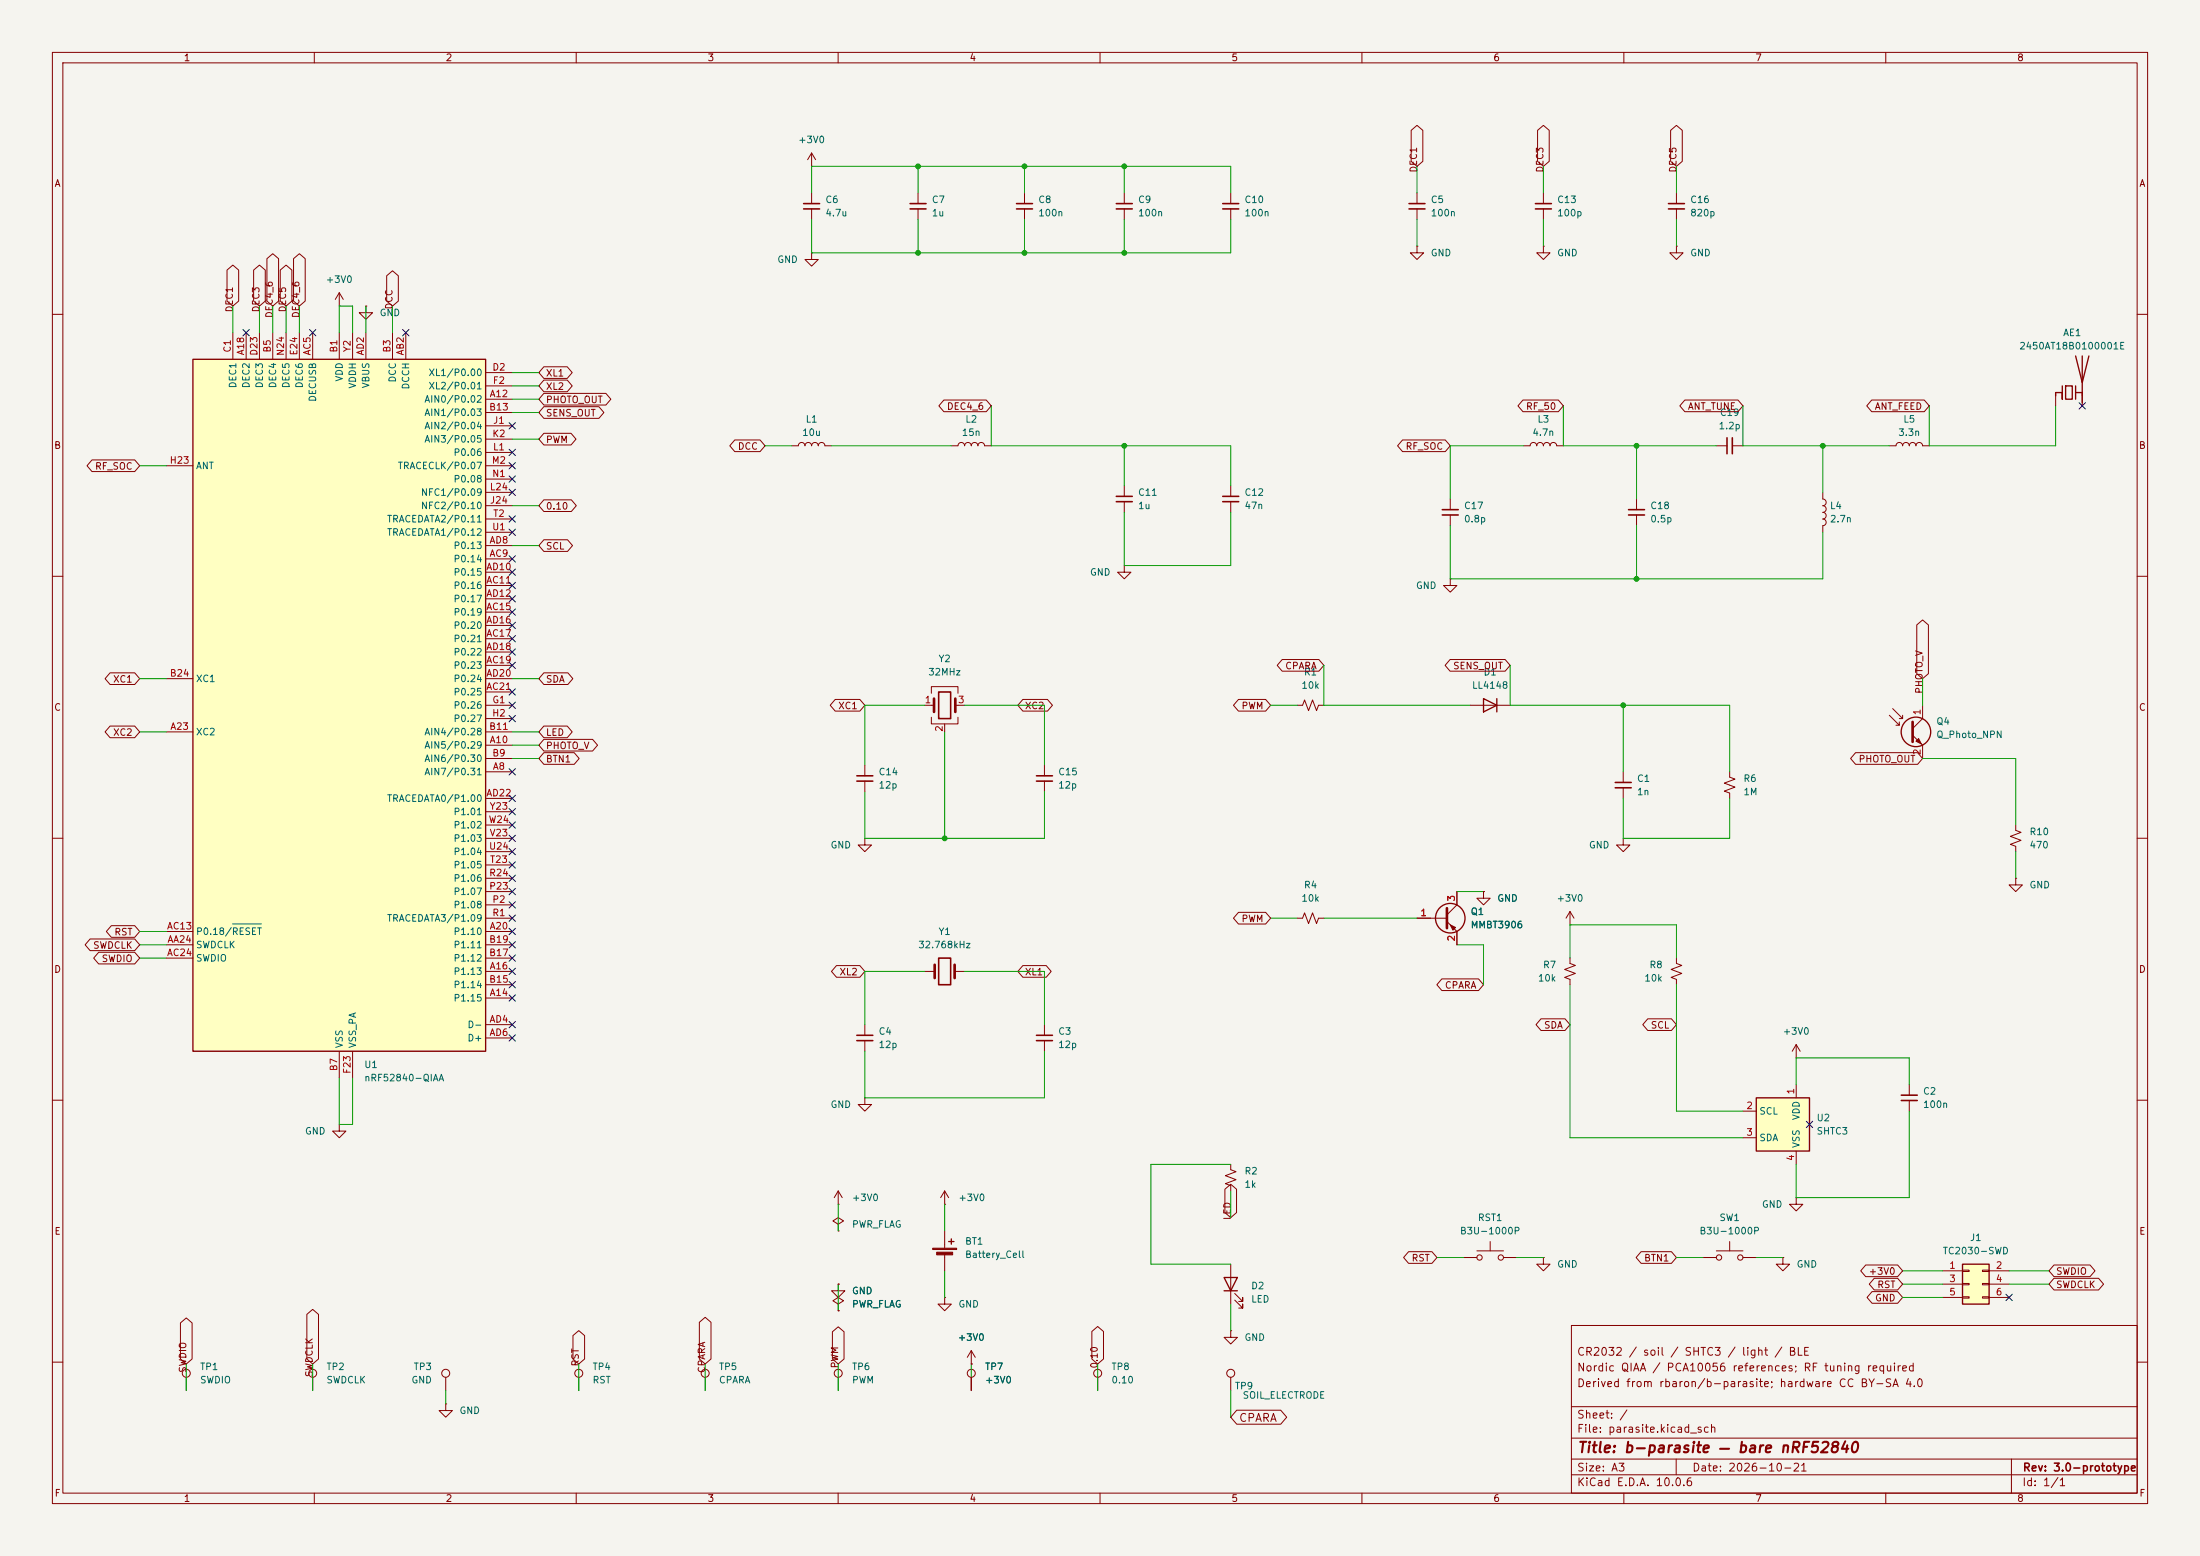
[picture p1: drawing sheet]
<svg xmlns="http://www.w3.org/2000/svg" width="420mm" height="297mm" viewBox="0 0 420 297" stroke-linecap="round" stroke-linejoin="round" font-family="sans-serif">
<path d="M0 0h420v297h-420z" fill="#f5f4ef" stroke="#f5f4ef" stroke-width=".19"/>
<g fill="none" stroke="#840000" stroke-width=".19">
<path d="M10 10h400v277h-400zM12 12h396v273h-396zM60 10v2M110 10v2M160 10v2M210 10v2M260 10v2M310 10v2M360 10v2M214.6 36.8v2.1M214.6 39.9v2M234.9 36.8v2.1"/>
<path d="M234.9 39.9v2M10 60h2M408 60h2M234.9 92.7v2M234.9 95.8v2M327.7 85.1h2M330.7 85.1h2M10 110h2M408 110h2M10 160h2M408 160h2M320 182.9v1l1.1 .4-2.1 .7 2.1 .8-2.1 .8 1 .3v1.1"/>
<path d="M10 210h2M408 210h2M234.9 222.2v1.1l1.1 .3-2.1 .8 2.1 .8-2.1 .7 1 .4v1M281.9 238.8h5.1M284.5 237v1.8M234.9 254v1.3h1.3l-1.3 1.2-1.2-1.2h1.2M234.9 254h.1M279.4 240h2.5M287 240h2.6M294.6 240v1.3h1.3l-1.3 1.3-1.2-1.3h1.2M294.6 240h.1M300 253h108v32h-108z"/>
<path d="M10 260h2M35.6 262.9v2.5M59.7 262.9v2.5M85.1 268v1.2h1.3l-1.3 1.3-1.3-1.3h1.3M85.1 268h.1M85.1 262.9v2.5M110.5 262.9v2.5M209.5 262.9v2.5M234.9 262.9v2.5M300 278.5h108M300 274.5h108M300 268.5h108"/>
<path d="M320 278.5v3M384 278.5v6.5M408 260h2M60 285v2M110 285v2M160 285v2M210 285v2M260 285v2M300 281.5h108M310 285v2M360 285v2"/>
<circle cx="282.4" cy="240" r=".51"/>
<circle cx="286.5" cy="240" r=".51"/>
<circle cx="35.6" cy="262.1" r=".76"/>
<circle cx="59.7" cy="262.1" r=".76"/>
<circle cx="85.1" cy="262.1" r=".76"/>
<circle cx="110.5" cy="262.1" r=".76"/>
<circle cx="209.5" cy="262.1" r=".76"/>
<circle cx="234.9" cy="262.1" r=".76"/>
</g>
<path d="M213.1 38.9h3.1M213.1 39.9h3.1M233.4 38.9h3.1M233.4 39.9h3.1M233.4 94.7h3.1M233.4 95.8h3.1M329.7 83.6v3M330.7 83.6v3" fill="none" stroke="#840000" stroke-width=".3"/>
<path d="M36.8 68.6h55.9v132.1h-55.9z" fill="#ffffc2"/>
<g fill="none" stroke="#840000" stroke-width=".25">
<path d="M36.8 68.6h55.9v132.1h-55.9zM233.7 243.8h2.5l-1.3 2.6zM233.7 246.4h2.5"/>
<circle cx="276.9" cy="175.3" r="2.82"/>
</g>
<g fill="none" stroke="#840000" stroke-width=".19">
<path d="M195.6 36.8v2.1M195.6 39.9v2M270.5 36.8v2.1M270.5 39.9v2M320 36.8v2.1M320 39.9v2M64.8 58.4h.1M64.8 55.9v2.5M64.8 55.9l-.8 1.3M64.8 55.9l.7 1.3M69.8 58.4v1.3h1.3l-1.3 1.3-1.2-1.3h1.2M69.8 58.4h.1"/>
<path d="M270.5 47v1.3h1.3l-1.3 1.2-1.3-1.2h1.3M270.5 47h.1M320 47v1.3h1.3l-1.3 1.2-1.2-1.2h1.2M320 47h.1M44.4 63.5v5.1M47 63.5v5.1M49.5 63.5v5.1M52.1 63.5v5.1M54.6 63.5v5.1M57.1 63.5v5.1M59.7 63.5v5.1M64.8 63.5v5.1"/>
<path d="M67.3 63.5v5.1M69.8 63.5v5.1M74.9 63.5v5.1M77.5 63.5v5.1M92.7 76.2h5.1M92.7 78.7h5.1M92.7 71.1h5.1M92.7 73.7h5.1M31.7 88.9h5.1M92.7 88.9h5.1M92.7 81.3h5.1M92.7 96.5h5.1"/>
<path d="M92.7 83.8h5.1M92.7 86.4h5.1M92.7 94h5.1M92.7 91.4h5.1M92.7 99.1h5.1M214.6 92.7v2M214.6 95.8v2M348 94v1.3a.64 .64 0 0 1 .6 .6 .64 .64 0 0 1-.6 .6M348 96.5a.64 .64 0 0 1 .6 .7 .64 .64 0 0 1-.6 .6 .64 .64 0 0 1 .6 .6 .64 .64 0 0 1-.6 .7 .64 .64 0 0 1 .6 .6 .64 .64 0 0 1-.6 .6v1.3M360.7 85.1h1.2a.64 .64 0 0 1 .7-.6 .64 .64 0 0 1 .6 .6 .64 .64 0 0 1 .7-.6 .64 .64 0 0 1 .6 .6 .64 .64 0 0 1 .6-.6 .64 .64 0 0 1 .7 .6 .64 .64 0 0 1 .6-.6 .64 .64 0 0 1 .6 .6h1.3M92.7 106.7h5.1M92.7 111.8h5.1"/>
<path d="M92.7 116.8h5.1M92.7 104.1h5.1M92.7 109.2h5.1M92.7 114.3h5.1M92.7 119.4h5.1M92.7 101.6h5.1M214.6 108v1.2h1.3l-1.3 1.3-1.2-1.3h1.2M214.6 108h.1M31.7 139.7h5.1M31.7 129.5h5.1M92.7 139.7h5.1M92.7 121.9h5.1"/>
<path d="M92.7 127h5.1M92.7 132.1h5.1M92.7 124.5h5.1M92.7 129.5h5.1M92.7 134.6h5.1M92.7 137.2h5.1M247.6 134.6h1.1l.3-1 .8 2 .8-2 .7 2 .4-1h1M92.7 147.3h5.1M92.7 142.2h5.1M92.7 152.4h5.1M92.7 144.8h5.1M92.7 157.5h5.1"/>
<path d="M92.7 154.9h5.1M165.1 146.1v2M165.1 149.1v2M31.7 177.8h5.1M92.7 177.8h5.1M92.7 172.7h5.1M92.7 170.2h5.1M92.7 175.3h5.1M92.7 167.6h5.1M92.7 165.1h5.1M92.7 162.6h5.1M92.7 160h5.1"/>
<path d="M270.5 175.3h5.7M276.2 175.9l1.9 1.9v2.5M278.1 170.2v2.5l-1.9 1.9M283.2 170.2v1.3h1.3l-1.3 1.2-1.3-1.2h1.3M283.2 170.2h.1M299.7 176.5h.1M299.7 174l-.7 1.3M299.7 174l.8 1.3M299.7 174v2.5M309.9 160v1.3h1.2l-1.2 1.3-1.3-1.3h1.3M309.9 160h.1M31.7 180.3h5.1"/>
<path d="M31.7 182.9h5.1M92.7 190.5h5.1M92.7 185.4h5.1M92.7 180.3h5.1M92.7 182.9h5.1M92.7 195.6h5.1M92.7 198.1h5.1M92.7 188h5.1M165.1 195.6v2M165.1 198.6v2.1M176.5 185.4h1.9M182.2 185.4h1.9"/>
<path d="M299.7 182.9v1l1 .4-2 .7 2 .8-2 .8 1 .3v1.1M64.8 200.7v5M67.3 200.7v5M165.1 209.6v1.2h1.3l-1.3 1.3-1.3-1.3h1.3M165.1 209.6h.1M327.7 238.8h5M330.2 237v1.8M342.9 228.6v1.3h1.3l-1.3 1.2-1.3-1.2h1.3M342.9 228.6h.1M160 248.9l1-.6-1-.7-1 .7 1 .6v1.3M160 250.2h.1M234.9 241.3v7.6"/>
<path d="M235.7 248.2l1.5 1.5v-.8v.8h-.7M235.7 246.9l1.5 1.5v-.8v.8h-.7M325.1 240h2.6M332.7 240h2.6M340.4 240v1.3h1.2l-1.2 1.3-1.3-1.3h1.3M340.4 240h.1"/>
<circle cx="328.2" cy="240" r=".51"/>
<circle cx="332.2" cy="240" r=".51"/>
</g>
<path d="M44.4 176.4h5.5" fill="none" stroke="#006464" stroke-width=".19"/>
<path d="M276.2 173.4v3.8M178.4 184.2v2.5M182.2 184.2v2.5" fill="none" stroke="#840000" stroke-width=".51"/>
<path d="M276.9 176.5l1 .5-.5 .5z" fill="#840000" stroke="#840000" stroke-width=".19"/>
<g fill="none" stroke="#840000" stroke-width=".3">
<path d="M194.1 38.9h3M194.1 39.9h3M269 38.9h3M269 39.9h3M318.5 38.9h3.1M318.5 39.9h3.1M213.1 94.7h3.1M213.1 95.8h3.1M163.6 148.1h3M163.6 149.1h3M163.6 197.6h3M163.6 198.6h3"/>
<path d="M179.2 182.9h2.3v5.1h-2.3z"/>
</g>
<path d="M374.6 241.3h5.1v7.6h-5.1z" fill="#ffffc2"/>
<g fill="none" stroke="#840000" stroke-width=".25">
<path d="M283.2 133.4l2.5 1.2-2.5 1.3zM285.7 133.4v2.5M374.6 241.3h5.1v7.6h-5.1z"/>
<circle cx="365.8" cy="139.7" r="2.82"/>
</g>
<g fill="none" stroke="#840000" stroke-width=".19">
<path d="M175.3 36.8v2.1M175.3 39.9v2M294.6 36.8v2.1M294.6 39.9v2M294.6 47v1.3h1.3l-1.3 1.2-1.2-1.2h1.2M294.6 47h.1M181.6 85.1h1.3a.64 .64 0 0 1 .6-.6 .64 .64 0 0 1 .6 .6 .64 .64 0 0 1 .7-.6 .64 .64 0 0 1 .6 .6 .64 .64 0 0 1 .7-.6 .64 .64 0 0 1 .6 .6 .64 .64 0 0 1 .6-.6 .64 .64 0 0 1 .7 .6h1.2M276.9 110.5v1.3h1.2l-1.2 1.2-1.3-1.2h1.3M276.9 110.5h.1M280.7 134.6h7.6M360.7 136.5l1.9 1.9v-.6M361.3 135.3l1.9 1.9v-.7"/>
<path d="M361.9 138.4h.7M362.6 137.2h.6M367 134.6v2.6l-1.9 1.9M365.1 140.3l1.9 1.9v2.6M342.9 199.4l-.8 1.3M342.9 199.4l.8 1.3M342.9 199.4v2.5M64.8 214.6v1.3h1.2l-1.2 1.3-1.3-1.3h1.3M64.8 214.6h.1M342.9 201.9h.1M364.5 207v2M364.5 210.1v2"/>
<path d="M160 233.7l1-.7-1-.6-1 .6 1 .7v1.2M160 234.9h.1M160 229.9h.1M160 227.3l-.7 1.3M160 227.3l.8 1.3M160 227.3v2.6M160 245.1v1.3h1.3l-1.3 1.2-1.3-1.2h1.3M160 245.1h.1M185.4 257.8l-.7 1.3M185.4 257.8l.8 1.3M185.4 257.8v2.5M370.8 242.6h3.8"/>
<path d="M370.8 245.1h3.8M370.8 247.6h3.8M374.6 242.4h1.3v.3h-1.3zM374.6 245h1.3v.2h-1.3zM374.6 247.5h1.3v.3h-1.3zM378.5 242.4h1.2v.3h-1.2zM378.5 245h1.2v.2h-1.2zM378.5 247.5h1.2v.3h-1.2zM379.7 242.6h3.8M379.7 245.1h3.8M379.7 247.6h3.8M134.6 262.9v2.5"/>
<path d="M160 262.9v2.5M185.4 260.3h.1M185.4 262.9v2.5"/>
<circle cx="134.6" cy="262.1" r=".76"/>
<circle cx="160" cy="262.1" r=".76"/>
<circle cx="185.4" cy="262.1" r=".76"/>
</g>
<path d="M173.7 38.9h3.1M173.7 39.9h3.1M293.1 38.9h3.1M293.1 39.9h3.1M363 209h3M363 210.1h3" fill="none" stroke="#840000" stroke-width=".3"/>
<path d="M365.1 137.8v3.8" fill="none" stroke="#840000" stroke-width=".51"/>
<path d="M365.8 141.5l.5-.5 .5 1z" fill="#840000" stroke="#840000" stroke-width=".19"/>
<path d="M335.3 209.6h10.1v10.1h-10.1z" fill="#ffffc2"/>
<path d="M393.7 73.7v2.5v-1.3h-1.3v.7M394.3 73.7h1.3v2.5h-1.3zM396.2 67.9l1.3 5.1 1.3-5.1M396.2 74.9h1.3M396.2 73.7v2.5M397.5 67.9v8.9M335.3 209.6h10.1v10.1h-10.1zM181.1 237h1M181.6 236.5v1" fill="none" stroke="#840000" stroke-width=".25"/>
<g fill="none" stroke="#840000" stroke-width=".19">
<path d="M154.9 31.8h.1M154.9 29.2l-.7 1.3M154.9 29.2l.8 1.3M154.9 29.2v2.6M154.9 36.8v2.1M154.9 39.9v2M269.4 24.9l1.1-1 1.1 1v5.9l-1.1 1-1.1-1zM293.5 24.9l1.1-1 1.2 1v5.9l-1.2 1-1.1-1zM318.9 24.9l1.1-1 1.2 1v5.9l-1.2 1-1.1-1zM43.3 51.6l1.1-1 1.2 1v5.9l-1.2 .9-1.1-.9zM48.4 51.6l1.1-1 1.1 1v5.9l-1.1 .9-1.1-.9zM51 49.4l1.1-1 1.1 1v8.1l-1.1 .9-1.1-.9z"/>
<path d="M53.5 51.6l1.1-1 1.1 1v5.9l-1.1 .9-1.1-.9zM56 49.4l1.1-1 1.2 1v8.1l-1.2 .9-1.1-.9zM73.8 52.6l1.1-.9 1.1 .9v4.9l-1.1 .9-1.1-.9zM154.9 48.3v1.2h1.3l-1.3 1.3-1.2-1.3h1.2M154.9 48.3h.1M103.8 75.1h11.9l.9 1.1-.9 1.1h-11.9l-.9-1.1zM103.8 72.5h4.5l.9 1.2-.9 1.1h-4.5l-.9-1.1zM103.8 70h4.5l.9 1.1-.9 1.1h-4.5l-.9-1.1zM103.8 77.6h10.5l1 1.1-1 1.2h-10.5l-.9-1.2zM180.2 76.4h8.1l.9 1.1-.9 1.1h-8.1l-1-1.1zM290.7 76.4h6.8l.9 1.1-.9 1.1h-6.8l-.9-1.1zM321.6 76.4h10.2l.9 1.1-.9 1.1h-10.2l-.9-1.1z"/>
<path d="M357.3 76.4h10l1 1.1-1 1.1h-10l-.9-1.1zM392.4 74.9v2.6M397.5 74.9v2.6M17.6 87.8h8.1l1 1.1-1 1.1h-8.1l-1-1.1zM103.8 95.4h5.3l.9 1.1-.9 1.1h-5.3l-.9-1.1zM103.8 82.7h5.2l1 1.1-1 1.1h-5.2l-.9-1.1zM140.3 84h4.8l.9 1.1-.9 1.1h-4.8l-1-1.1zM151.1 85.1h1.3a.64 .64 0 0 1 .6-.6 .64 .64 0 0 1 .7 .6 .64 .64 0 0 1 .6-.6 .64 .64 0 0 1 .6 .6 .64 .64 0 0 1 .7-.6 .64 .64 0 0 1 .6 .6 .64 .64 0 0 1 .6-.6 .64 .64 0 0 1 .7 .6h1.2M267.8 84h8.1l1 1.1-1 1.1h-8.1l-1-1.1zM276.9 95.3v2M276.9 98.3v2M290.8 85.1h1.3a.64 .64 0 0 1 .6-.6 .64 .64 0 0 1 .7 .6 .64 .64 0 0 1 .6-.6 .64 .64 0 0 1 .6 .6 .64 .64 0 0 1 .7-.6 .64 .64 0 0 1 .6 .6 .64 .64 0 0 1 .6-.6 .64 .64 0 0 1 .7 .6h1.2"/>
<path d="M312.4 95.3v2M312.4 98.3v2M103.8 103h4.5l1 1.1-1 1.2h-4.5l-.9-1.2zM365.9 119.3l1.1-1 1.1 1v9.3l-1.1 .9-1.1-.9zM21 128.4h4.7l1 1.1-1 1.2h-4.7l-.9-1.2zM21 138.6h4.7l1 1.1-1 1.1h-4.7l-.9-1.1zM103.8 128.4h4.6l1 1.1-1 1.2h-4.6l-.9-1.2zM103.8 138.6h4.5l.9 1.1-.9 1.1h-4.5l-.9-1.1zM159.4 133.5h4.7l1 1.1-1 1.1h-4.7l-.9-1.1zM176.5 134.6h1.8M177.8 132.3v-1.2h5.1v1.2M177.8 136.9v1.3h5.1v-1.3"/>
<path d="M180.3 138.2v1.5M182.4 134.6h1.7M195.3 133.5h4.7l.9 1.1-.9 1.1h-4.7l-1-1.1zM236.4 133.5h5.2l1 1.1-1 1.1h-5.2l-.9-1.1zM244.8 125.9h7l.9 1.1-.9 1.1h-7l-1-1.1zM276.8 125.9h10.5l1 1.1-1 1.1h-10.5l-.9-1.1zM103.8 141.1h9.3l1 1.1-1 1.2h-9.3l-.9-1.2zM103.8 143.7h5.8l1 1.1-1 1.1h-5.8l-.9-1.1zM199.4 146.1v2M199.4 149.1v2M309.9 147.3v2.1M309.9 150.4v2"/>
<path d="M330.2 147.3v1l1 .4-2 .8 2 .7-2 .8 1 .4v1M354.2 143.7h11.9l.9 1.1-.9 1.1h-11.9l-.9-1.1zM384.8 157.5v1l1 .4-2 .7 2 .8-2 .8 1 .3v1.1M17.2 179.2h8.5l1 1.1-1 1.2h-8.5l-1-1.2zM21.3 176.7h4.4l1 1.1-1 1.1h-4.4l-1-1.1zM165.1 160v1.3h1.3l-1.3 1.3-1.3-1.3h1.3M165.1 160h.1M236.4 174.1h5.2l1 1.2-1 1.1h-5.2l-.9-1.1zM247.6 175.3h1.1l.3-1.1 .8 2.1 .8-2.1 .7 2.1 .4-1h1M270.5 175.3h2.5M278.1 170.2v2.5M278.1 177.8v2.5"/>
<path d="M283.2 170.2h.1M384.8 167.6v1.3h1.3l-1.3 1.3-1.3-1.3h1.3M384.8 167.6h.1M18.8 181.8h6.9l1 1.1-1 1.1h-6.9l-.9-1.1zM159.7 184.3h4.4l1 1.1-1 1.1h-4.4l-1-1.1zM195.3 184.3h4.4l1 1.1-1 1.1h-4.4l-1-1.1zM199.4 195.6v2M199.4 198.6v2.1M275.3 186.8h7l.9 1.2-.9 1.1h-7l-1-1.1zM294.2 194.5h4.6l.9 1.1-.9 1.1h-4.6l-1-1.1zM314.6 194.5h4.5l.9 1.1-.9 1.1h-4.5l-1-1.1zM332.7 212.1h2.6"/>
<path d="M332.7 217.2h2.6M342.9 207v2.6M342.9 219.7v2.5M180.3 229.9h.1M180.3 227.3l-.7 1.3M180.3 227.3l.8 1.3M180.3 227.3v2.6M180.3 234.9v3.4M180.3 239.3v3.3M233.8 227l1.1-1 1.2 1v4.5l-1.2 .9-1.1-.9zM268.9 238.9h4.5l.9 1.1-.9 1.1h-4.5l-.9-1.1zM313.3 238.9h5.8l.9 1.1-.9 1.1h-5.8l-1-1.1z"/>
<path d="M34.4 252.5l1.2-.9 1.1 .9v6.9l-1.1 .9-1.2-.9zM58.6 250.9l1.1-1 1.1 1v8.5l-1.1 .9-1.1-.9zM109.4 254.9l1.1-.9 1.1 .9v4.5l-1.1 .9-1.1-.9zM133.5 252.4l1.1-1 1.1 1v7l-1.1 .9-1.1-.9zM158.9 254.2l1.1-.9 1.1 .9v5.2l-1.1 .9-1.1-.9zM160 245.1h.1M160 250.2h.1M180.3 247.6v1.3h1.3l-1.3 1.3-1.2-1.3h1.2M180.3 247.6h.1M208.4 254.1l1.1-.9 1.2 .9v5.3l-1.2 .9-1.1-.9zM356.2 241.5h6.1l.9 1.1-.9 1.1h-6.1l-1-1.1zM357.4 246.5h4.9l.9 1.1-.9 1.2h-4.9l-1-1.2z"/>
<path d="M357.8 244h4.5l.9 1.1-.9 1.1h-4.5l-.9-1.1zM392.1 244h8.5l1 1.1-1 1.1h-8.5l-.9-1.1zM392.1 241.5h6.9l.9 1.1-.9 1.1h-6.9l-.9-1.1zM185.4 260.3h.1M185.4 262.9v2.5M236.1 269.2h8.4l1.1 1.3-1.1 1.3h-8.4l-1.2-1.3z"/>
</g>
<g fill="none" stroke="#840000" stroke-width=".3">
<path d="M153.4 38.9h3.1M153.4 39.9h3.1M275.3 97.3h3.1M275.3 98.3h3.1M310.9 97.3h3M310.9 98.3h3M179.2 132.1h2.3v5.1h-2.3zM197.9 148.1h3M197.9 149.1h3M308.4 149.4h3M308.4 150.4h3M197.9 198.6h3"/>
<path d="M197.9 197.6h3"/>
</g>
<g fill="#840000" stroke="#840000" stroke-width=".19">
<path d="M178.1 238.3h4.5v.2h-4.5z"/>
<path d="M178.8 239h3.1v.5h-3.1z"/>
</g>
<path d="M178.3 133.4v2.5M182.4 133.4v2.5" fill="none" stroke="#840000" stroke-width=".51"/>
<g fill="none" stroke="#009600" stroke-width=".19">
<path d="M154.9 36.8v-5h80v5M175.3 31.8v5M195.6 31.8v5M214.6 31.8v5M270.5 31.8v5M294.6 31.8v5M320 31.8v5M44.4 58.4v5.1M49.5 58.4v5.1M52.1 58.4v5.1M54.6 58.4v5.1M57.1 58.4v5.1"/>
<path d="M69.8 58.4v5.1M74.9 58.4v5.1M154.9 41.9v6.4h80v-6.4M175.3 41.9v6.4M195.6 41.9v6.4M214.6 41.9v6.4M270.5 41.9v5.1M294.6 41.9v5.1M320 41.9v5.1M64.8 63.5v-5.1h2.5v5.1M97.8 76.2h5.1M97.8 73.7h5.1"/>
<path d="M97.8 78.7h5.1M97.8 71.1h5.1M189.2 77.5v7.6h45.7v7.6M298.4 77.5v7.6h29.3M332.7 77.5v7.6h28M368.3 77.5v7.6h24.1v-7.6M26.7 88.9h5M97.8 83.8h5.1M97.8 96.5h5.1M146 85.1h5.1M158.7 85.1h22.9M214.6 97.8v10.2h20.3v-10.2"/>
<path d="M214.6 85.1v7.6M290.8 85.1h-13.9v10.2M312.4 85.1v10.2M348 85.1v8.9M97.8 104.1h5.1M276.9 100.3v10.2h71.1v-8.9M312.4 100.3v10.2M26.7 129.5h5M26.7 139.7h5M97.8 129.5h5.1M97.8 139.7h5.1M176.5 134.6h-11.4v11.5"/>
<path d="M180.3 139.7v20.3M184.1 134.6h15.3v11.5M242.6 134.6h5M252.7 127v7.6h28M288.3 127v7.6h41.9v12.7M309.9 134.6v12.7M367 129.5v5.1M97.8 144.8h5.1M97.8 142.2h5.1M165.1 151.1v8.9h34.3v-8.9M309.9 152.4v7.6h20.3v-7.6M367 144.8h17.8v12.7"/>
<path d="M26.7 177.8h5M242.6 175.3h5M252.7 175.3h17.8M278.1 170.2h5.1M384.8 162.6v5M26.7 182.9h5M26.7 180.3h5M176.5 185.4h-11.4v10.2M184.1 185.4h15.3v10.2M278.1 180.3h5.1v7.7M299.7 182.9v-6.4h20.3v6.4M299.7 188v29.2h33"/>
<path d="M320 188v24.1h12.7M64.8 205.7v8.9h2.5v-8.9M165.1 200.7v8.9h34.3v-8.9M342.9 207v-5.1h21.6v5.1M364.5 212.1v16.5h-21.6v-6.4M160 229.9v5M180.3 229.9v5M234.9 227.3v5.1M234.9 222.2h-15.2v19.1h15.2M160 245.1v5.1M180.3 242.6v5M234.9 248.9v5.1"/>
<path d="M274.3 240h5.1M289.6 240h5M320 240h5.1M335.3 240h5.1M363.2 242.6h7.6M363.2 247.6h7.6M363.2 245.1h7.6M383.5 242.6h7.7M383.5 245.1h7.7M35.6 260.3v5.1M59.7 260.3v5.1M85.1 265.4v2.6"/>
<path d="M110.5 260.3v5.1M134.6 260.3v5.1M160 260.3v5.1M185.4 260.3v5.1M209.5 260.3v5.1M234.9 265.4v5.1"/>
</g>
<g fill="none" stroke="#000084" stroke-width=".19">
<path d="M46.4 62.9l1.2 1.2M47.6 62.9l-1.2 1.2M59.1 62.9l1.2 1.2M60.3 62.9l-1.2 1.2M76.9 62.9l1.2 1.2M78.1 62.9l-1.2 1.2M396.9 76.9l1.2 1.2M398.1 76.9l-1.2 1.2M97.2 80.7l1.2 1.2M97.2 93.4l1.2 1.2M97.2 98.5l1.2 1.2M97.2 85.8l1.2 1.2"/>
<path d="M97.2 90.8l1.2 1.2M97.2 88.3l1.2 1.2M98.4 80.7l-1.2 1.2M98.4 93.4l-1.2 1.2M98.4 98.5l-1.2 1.2M98.4 85.8l-1.2 1.2M98.4 90.8l-1.2 1.2M98.4 88.3l-1.2 1.2M97.2 113.7l1.2 1.2M97.2 111.2l1.2 1.2M97.2 116.2l1.2 1.2M97.2 118.8l1.2 1.2"/>
<path d="M97.2 106.1l1.2 1.2M97.2 101l1.2 1.2M97.2 108.6l1.2 1.2M98.4 113.7l-1.2 1.2M98.4 111.2l-1.2 1.2M98.4 116.2l-1.2 1.2M98.4 118.8l-1.2 1.2M98.4 106.1l-1.2 1.2M98.4 101l-1.2 1.2M98.4 108.6l-1.2 1.2M97.2 121.3l1.2 1.2M97.2 123.9l1.2 1.2"/>
<path d="M97.2 136.6l1.2 1.2M97.2 126.4l1.2 1.2M97.2 131.5l1.2 1.2M97.2 134l1.2 1.2M98.4 121.3l-1.2 1.2M98.4 123.9l-1.2 1.2M98.4 136.6l-1.2 1.2M98.4 126.4l-1.2 1.2M98.4 131.5l-1.2 1.2M98.4 134l-1.2 1.2M97.2 159.4l1.2 1.2M97.2 156.9l1.2 1.2"/>
<path d="M97.2 151.8l1.2 1.2M97.2 146.7l1.2 1.2M97.2 154.3l1.2 1.2M98.4 159.4l-1.2 1.2M98.4 156.9l-1.2 1.2M98.4 151.8l-1.2 1.2M98.4 146.7l-1.2 1.2M98.4 154.3l-1.2 1.2M97.2 172.1l1.2 1.2M97.2 174.7l1.2 1.2M97.2 169.6l1.2 1.2M97.2 164.5l1.2 1.2"/>
<path d="M97.2 162l1.2 1.2M97.2 177.2l1.2 1.2M97.2 179.7l1.2 1.2M97.2 167l1.2 1.2M98.4 172.1l-1.2 1.2M98.4 174.7l-1.2 1.2M98.4 169.6l-1.2 1.2M98.4 164.5l-1.2 1.2M98.4 162l-1.2 1.2M98.4 177.2l-1.2 1.2M98.4 179.7l-1.2 1.2M98.4 167l-1.2 1.2"/>
<path d="M97.2 187.4l1.2 1.2M97.2 184.8l1.2 1.2M97.2 182.3l1.2 1.2M97.2 195l1.2 1.2M97.2 197.5l1.2 1.2M97.2 189.9l1.2 1.2M98.4 187.4l-1.2 1.2M98.4 184.8l-1.2 1.2M98.4 182.3l-1.2 1.2M98.4 195l-1.2 1.2M98.4 197.5l-1.2 1.2M98.4 189.9l-1.2 1.2"/>
<path d="M344.8 214l1.2 1.2M346 214l-1.2 1.2M382.9 247l1.2 1.3M384.1 247l-1.2 1.3"/>
</g>
<g fill="#009600" stroke="#009600" stroke-width=".19">
<circle cx="214.6" cy="85.1" r=".46"/>
<circle cx="195.6" cy="48.3" r=".46"/>
<circle cx="214.6" cy="48.3" r=".46"/>
<circle cx="348" cy="85.1" r=".46"/>
<circle cx="312.4" cy="110.5" r=".46"/>
<circle cx="309.9" cy="134.6" r=".46"/>
<circle cx="312.4" cy="85.1" r=".46"/>
<circle cx="214.6" cy="31.8" r=".46"/>
<circle cx="195.6" cy="31.8" r=".46"/>
<circle cx="180.3" cy="160" r=".46"/>
<circle cx="175.3" cy="31.8" r=".46"/>
<circle cx="175.3" cy="48.3" r=".46"/>
</g>
<text font-size="2" fill="#840000" x="301" y="277.8">Title: b-parasite — bare nRF52840</text>
<g font-size="1.5" fill="#840000">
<text x="300.9" y="262.1">Nordic QIAA / PCA10056 references; RF tuning required</text>
<text x="300.9" y="259.1">CR2032 / soil / SHTC3 / light / BLE</text>
<text x="300.9" y="265.1">Derived from rbaron/b-parasite; hardware CC BY-SA 4.0</text>
<text x="236.4" y="271.8">CPARA</text>
<text x="300.9" y="273.8">File: parasite.kicad_sch</text>
<text x="300.9" y="271.1">Sheet: /</text>
<text x="300.9" y="281.2">Size: A3</text>
<text x="322.9" y="281.2">Date: 2026-10-21</text>
<text x="386" y="281.2">Rev: 3.0-prototype</text>
<text x="300.9" y="284">KiCad E.D.A. 10.0.6</text>
<text x="385.9" y="284">Id: 1/1</text>
</g>
<g font-size="1.3" fill="#840000">
<text x="35" y="12">1</text>
<text x="85" y="12">2</text>
<text x="135" y="12">3</text>
<text x="185" y="12">4</text>
<text x="235" y="12">5</text>
<text x="285" y="12">6</text>
<text x="335" y="12">7</text>
<text x="385" y="12">8</text>
<text x="10.3" y="36">A</text>
<text x="270.8" y="33.1" transform="rotate(-90 270.8 33.1)">DEC1</text>
<text x="295" y="33.1" transform="rotate(-90 295 33.1)">DEC3</text>
<text x="320.4" y="33.1" transform="rotate(-90 320.4 33.1)">DEC5</text>
<text x="408.3" y="36">A</text>
<text x="44.8" y="59.7" transform="rotate(-90 44.8 59.7)">DEC1</text>
<text x="49.8" y="59.7" transform="rotate(-90 49.8 59.7)">DEC3</text>
<text x="54.9" y="59.7" transform="rotate(-90 54.9 59.7)">DEC5</text>
<text x="75.2" y="59.2" transform="rotate(-90 75.2 59.2)">DCC</text>
<text x="52.4" y="60.8" transform="rotate(-90 52.4 60.8)">DEC4_6</text>
<text x="57.5" y="60.8" transform="rotate(-90 57.5 60.8)">DEC4_6</text>
<text x="104.1" y="77.3">PHOTO_OUT</text>
<text x="104.1" y="74.7">XL2</text>
<text x="104.1" y="72.2">XL1</text>
<text x="104.1" y="79.8">SENS_OUT</text>
<text x="180.7" y="78.5">DEC4_6</text>
<text x="291.2" y="78.5">RF_50</text>
<text x="322.1" y="78.5">ANT_TUNE</text>
<text x="357.8" y="78.5">ANT_FEED</text>
<text x="10.2" y="86">B</text>
<text x="18" y="90">RF_SOC</text>
<text x="104.1" y="84.9">PWM</text>
<text x="140.7" y="86.1">DCC</text>
<text x="268.2" y="86.1">RF_SOC</text>
<text x="408.2" y="86">B</text>
<text x="104.1" y="97.6">0.10</text>
<text x="104.1" y="105.2">SCL</text>
<text x="21.5" y="130.6">XC1</text>
<text x="104.1" y="130.6">SDA</text>
<text x="245.2" y="128.1">CPARA</text>
<text x="277.3" y="128.1">SENS_OUT</text>
<text x="10.2" y="136">C</text>
<text x="159.9" y="135.7">XC1</text>
<text x="195.6" y="135.7">XC2</text>
<text x="236.9" y="135.7">PWM</text>
<text x="367.3" y="132.5" transform="rotate(-90 367.3 132.5)">PHOTO_V</text>
<text x="408.2" y="136">C</text>
<text x="21.5" y="140.8">XC2</text>
<text x="104.1" y="140.8">LED</text>
<text x="104.1" y="143.3">PHOTO_V</text>
<text x="104.1" y="145.8">BTN1</text>
<text x="354.7" y="145.8">PHOTO_OUT</text>
<text x="21.7" y="178.9">RST</text>
<text x="236.9" y="176.3">PWM</text>
<text x="10.2" y="186">D</text>
<text x="17.7" y="181.4">SWDCLK</text>
<text x="19.3" y="183.9">SWDIO</text>
<text x="408.2" y="186">D</text>
<text x="160.2" y="186.5">XL2</text>
<text x="195.6" y="186.5">XL1</text>
<text x="275.7" y="189">CPARA</text>
<text x="294.7" y="196.6">SDA</text>
<text x="315" y="196.6">SCL</text>
<text x="235.3" y="233" transform="rotate(-90 235.3 233)">LED</text>
<text x="10.3" y="236">E</text>
<text x="408.3" y="236">E</text>
<text x="269.4" y="241.1">RST</text>
<text x="313.8" y="241.1">BTN1</text>
<text x="356.6" y="243.6">+3V0</text>
<text x="392.4" y="243.6">SWDIO</text>
<text x="357.9" y="248.7">GND</text>
<text x="358.3" y="246.2">RST</text>
<text x="392.4" y="246.2">SWDCLK</text>
<text x="35.9" y="262.1" transform="rotate(-90 35.9 262.1)">SWDIO</text>
<text x="60" y="263" transform="rotate(-90 60 263)">SWDCLK</text>
<text x="110.8" y="260.9" transform="rotate(-90 110.8 260.9)">RST</text>
<text x="134.9" y="262.2" transform="rotate(-90 134.9 262.2)">CPARA</text>
<text x="160.3" y="261.3" transform="rotate(-90 160.3 261.3)">PWM</text>
<text x="209.9" y="261.3" transform="rotate(-90 209.9 261.3)">0.10</text>
<text x="10.3" y="286">F</text>
<text x="35" y="287">1</text>
<text x="85" y="287">2</text>
<text x="135" y="287">3</text>
<text x="185" y="287">4</text>
<text x="235" y="287">5</text>
<text x="285" y="287">6</text>
<text x="335" y="287">7</text>
<text x="385" y="287">8</text>
<text x="408.3" y="286">F</text>
</g>
<g font-size="1.3" fill="#006464">
<text x="152.3" y="27.6">+3V0</text>
<text x="157.5" y="39.1">C6</text>
<text x="157.5" y="41.6">4.7u</text>
<text x="177.8" y="39.1">C7</text>
<text x="177.8" y="41.6">1u</text>
<text x="198.1" y="39.1">C8</text>
<text x="198.1" y="41.6">100n</text>
<text x="217.2" y="39.1">C9</text>
<text x="217.2" y="41.6">100n</text>
<text x="237.5" y="39.1">C10</text>
<text x="237.5" y="41.6">100n</text>
<text x="273" y="39.1">C5</text>
<text x="273" y="41.6">100n</text>
<text x="297.2" y="39.1">C13</text>
<text x="297.2" y="41.6">100p</text>
<text x="322.6" y="39.1">C16</text>
<text x="322.6" y="41.6">820p</text>
<text x="148.3" y="50.5">GND</text>
<text x="273" y="49.2">GND</text>
<text x="297.2" y="49.2">GND</text>
<text x="322.6" y="49.2">GND</text>
<text x="62.1" y="54.3">+3V0</text>
<text x="72.4" y="60.7">GND</text>
<text x="393.8" y="64.5">AE1</text>
<text x="385.4" y="67">2450AT18B0100001E</text>
<text x="45.4" y="74.2" transform="rotate(-90 45.4 74.2)">DEC1</text>
<text x="48" y="74.2" transform="rotate(-90 48 74.2)">DEC2</text>
<text x="50.5" y="74.2" transform="rotate(-90 50.5 74.2)">DEC3</text>
<text x="53" y="74.2" transform="rotate(-90 53 74.2)">DEC4</text>
<text x="55.6" y="74.2" transform="rotate(-90 55.6 74.2)">DEC5</text>
<text x="58.1" y="74.2" transform="rotate(-90 58.1 74.2)">DEC6</text>
<text x="60.7" y="76.8" transform="rotate(-90 60.7 76.8)">DECUSB</text>
<text x="65.7" y="72.9" transform="rotate(-90 65.7 72.9)">VDD</text>
<text x="68.3" y="74.3" transform="rotate(-90 68.3 74.3)">VDDH</text>
<text x="70.8" y="74.2" transform="rotate(-90 70.8 74.2)">VBUS</text>
<text x="75.9" y="73.1" transform="rotate(-90 75.9 73.1)">DCC</text>
<text x="78.4" y="74.5" transform="rotate(-90 78.4 74.5)">DCCH</text>
<text x="80.9" y="77.2">AIN0/P0.02</text>
<text x="81.7" y="72.1">XL1/P0.00</text>
<text x="81.7" y="74.6">XL2/P0.01</text>
<text x="80.9" y="79.7">AIN1/P0.03</text>
<text x="80.9" y="82.2">AIN2/P0.04</text>
<text x="153" y="83.5">10u</text>
<text x="153.7" y="81">L1</text>
<text x="183.5" y="83.5">15n</text>
<text x="184.2" y="81">L2</text>
<text x="292.4" y="83.5">4.7n</text>
<text x="293.4" y="81">L3</text>
<text x="328" y="82.2">1.2p</text>
<text x="328.2" y="79.7">C19</text>
<text x="362.3" y="83.5">3.3n</text>
<text x="363.2" y="81">L5</text>
<text x="37.3" y="89.9">ANT</text>
<text x="75.8" y="89.9">TRACECLK/P0.07</text>
<text x="80.9" y="84.8">AIN3/P0.05</text>
<text x="86.5" y="87.3">P0.06</text>
<text x="80.2" y="94.9">NFC1/P0.09</text>
<text x="86.5" y="92.4">P0.08</text>
<text x="217.2" y="94.9">C11</text>
<text x="237.5" y="94.9">C12</text>
<text x="73.8" y="100">TRACEDATA2/P0.11</text>
<text x="80.2" y="97.5">NFC2/P0.10</text>
<text x="217.2" y="97.5">1u</text>
<text x="237.5" y="97.5">47n</text>
<text x="279.4" y="97.5">C17</text>
<text x="279.4" y="100">0.8p</text>
<text x="314.9" y="97.5">C18</text>
<text x="314.9" y="100">0.5p</text>
<text x="349.2" y="97.5">L4</text>
<text x="349.2" y="100">2.7n</text>
<text x="73.8" y="102.6">TRACEDATA1/P0.12</text>
<text x="86.5" y="107.6">P0.14</text>
<text x="86.5" y="105.1">P0.13</text>
<text x="86.5" y="112.7">P0.16</text>
<text x="86.5" y="110.2">P0.15</text>
<text x="208" y="110.2">GND</text>
<text x="270.2" y="112.7">GND</text>
<text x="86.5" y="117.8">P0.19</text>
<text x="86.5" y="115.3">P0.17</text>
<text x="86.5" y="122.9">P0.21</text>
<text x="86.5" y="120.3">P0.20</text>
<text x="86.5" y="125.4">P0.22</text>
<text x="37.3" y="130.5">XC1</text>
<text x="86.5" y="128">P0.23</text>
<text x="86.5" y="130.5">P0.24</text>
<text x="177.1" y="129.2">32MHz</text>
<text x="179.1" y="126.7">Y2</text>
<text x="248.3" y="131.8">10k</text>
<text x="248.8" y="129.2">R1</text>
<text x="280.9" y="131.8">LL4148</text>
<text x="283.1" y="129.2">D1</text>
<text x="86.5" y="133">P0.25</text>
<text x="86.5" y="135.6">P0.26</text>
<text x="37.3" y="140.7">XC2</text>
<text x="80.9" y="143.2">AIN5/P0.29</text>
<text x="80.9" y="140.7">AIN4/P0.28</text>
<text x="86.5" y="138.1">P0.27</text>
<text x="369.6" y="138.6">Q4</text>
<text x="369.6" y="141.2">Q_Photo_NPN</text>
<text x="80.9" y="148.3">AIN7/P0.31</text>
<text x="80.9" y="145.7">AIN6/P0.30</text>
<text x="167.6" y="148.3">C14</text>
<text x="201.9" y="148.3">C15</text>
<text x="312.4" y="149.6">C1</text>
<text x="332.7" y="149.6">R6</text>
<text x="73.8" y="153.4">TRACEDATA0/P1.00</text>
<text x="86.5" y="155.9">P1.01</text>
<text x="167.6" y="150.8">12p</text>
<text x="201.9" y="150.8">12p</text>
<text x="312.4" y="152.1">1n</text>
<text x="332.7" y="152.1">1M</text>
<text x="86.5" y="161">P1.03</text>
<text x="86.5" y="158.4">P1.02</text>
<text x="387.3" y="159.7">R10</text>
<text x="86.5" y="166.1">P1.05</text>
<text x="86.5" y="163.5">P1.04</text>
<text x="158.5" y="162.3">GND</text>
<text x="303.2" y="162.3">GND</text>
<text x="387.3" y="162.3">470</text>
<text x="86.5" y="173.7">P1.08</text>
<text x="86.5" y="171.1">P1.07</text>
<text x="86.5" y="168.6">P1.06</text>
<text x="248.3" y="172.4">10k</text>
<text x="248.8" y="169.9">R4</text>
<text x="285.7" y="172.4">GND</text>
<text x="297.1" y="172.4">+3V0</text>
<text x="387.3" y="169.9">GND</text>
<text x="37.3" y="178.8">P0.18/RESET</text>
<text x="73.8" y="176.2">TRACEDATA3/P1.09</text>
<text x="86.5" y="178.8">P1.10</text>
<text x="179.1" y="178.8">Y1</text>
<text x="280.7" y="175">Q1</text>
<text x="280.7" y="177.5">MMBT3906</text>
<text x="37.3" y="181.3">SWDCLK</text>
<text x="37.3" y="183.8">SWDIO</text>
<text x="86.5" y="183.8">P1.12</text>
<text x="86.5" y="181.3">P1.11</text>
<text x="175.2" y="181.3">32.768kHz</text>
<text x="294.5" y="185.1">R7</text>
<text x="314.8" y="185.1">R8</text>
<text x="86.5" y="191.5">P1.15</text>
<text x="86.5" y="186.4">P1.13</text>
<text x="86.5" y="188.9">P1.14</text>
<text x="293.5" y="187.7">10k</text>
<text x="313.8" y="187.7">10k</text>
<text x="89.1" y="196.5">D-</text>
<text x="167.6" y="197.8">C4</text>
<text x="201.9" y="197.8">C3</text>
<text x="340.2" y="197.8">+3V0</text>
<text x="65.7" y="200.2" transform="rotate(-90 65.7 200.2)">VSS</text>
<text x="68.3" y="200.2" transform="rotate(-90 68.3 200.2)">VSS_PA</text>
<text x="89.1" y="199.1">D+</text>
<text x="167.6" y="200.4">12p</text>
<text x="201.9" y="200.4">12p</text>
<text x="69.4" y="204.2">U1</text>
<text x="69.4" y="206.7">nRF52840-QIAA</text>
<text x="367" y="209.2">C2</text>
<text x="158.5" y="211.8">GND</text>
<text x="335.8" y="213.1">SCL</text>
<text x="343.9" y="213.9" transform="rotate(-90 343.9 213.9)">VDD</text>
<text x="346.7" y="214.3">U2</text>
<text x="367" y="211.8">100n</text>
<text x="58.1" y="216.9">GND</text>
<text x="335.8" y="218.1">SDA</text>
<text x="343.9" y="219.2" transform="rotate(-90 343.9 219.2)">VSS</text>
<text x="346.7" y="216.9">SHTC3</text>
<text x="237.5" y="224.5">R2</text>
<text x="237.5" y="227">1k</text>
<text x="162.5" y="229.6">+3V0</text>
<text x="182.9" y="229.6">+3V0</text>
<text x="282" y="233.4">RST1</text>
<text x="328.1" y="233.4">SW1</text>
<text x="336.3" y="230.8">GND</text>
<text x="162.5" y="234.6">PWR_FLAG</text>
<text x="184.1" y="237.9">BT1</text>
<text x="278.6" y="235.9">B3U-1000P</text>
<text x="324.3" y="235.9">B3U-1000P</text>
<text x="370.8" y="239.7">TC2030-SWD</text>
<text x="376" y="237.2">J1</text>
<text x="184.1" y="240.4">Battery_Cell</text>
<text x="297.2" y="242.3">GND</text>
<text x="342.9" y="242.3">GND</text>
<text x="162.5" y="249.9">PWR_FLAG</text>
<text x="162.5" y="247.3">GND</text>
<text x="182.9" y="249.9">GND</text>
<text x="238.7" y="246.4">D2</text>
<text x="238.7" y="248.9">LED</text>
<text x="182.8" y="256.2">+3V0</text>
<text x="237.5" y="256.2">GND</text>
<text x="38.1" y="261.8">TP1</text>
<text x="62.2" y="261.8">TP2</text>
<text x="78.9" y="261.8">TP3</text>
<text x="113" y="261.8">TP4</text>
<text x="137.1" y="261.8">TP5</text>
<text x="162.5" y="261.8">TP6</text>
<text x="187.9" y="261.8">TP7</text>
<text x="212.1" y="261.8">TP8</text>
<text x="38.1" y="264.4">SWDIO</text>
<text x="62.2" y="264.4">SWDCLK</text>
<text x="78.4" y="264.4">GND</text>
<text x="113" y="264.4">RST</text>
<text x="137.1" y="264.4">CPARA</text>
<text x="162.5" y="264.4">PWM</text>
<text x="187.9" y="264.4">+3V0</text>
<text x="212.1" y="264.4">0.10</text>
<text x="235.6" y="265.5">TP9</text>
<text x="237.1" y="267.3">SOIL_ELECTRODE</text>
<text x="87.6" y="270.2">GND</text>
</g>
<g font-size="1.3" fill="#a90000">
<text x="44.4" y="67.4" transform="rotate(-90 44.4 67.4)">C1</text>
<text x="46.9" y="67.9" transform="rotate(-90 46.9 67.9)">A18</text>
<text x="49.4" y="68" transform="rotate(-90 49.4 68)">D23</text>
<text x="52" y="67.4" transform="rotate(-90 52 67.4)">B5</text>
<text x="54.5" y="68" transform="rotate(-90 54.5 68)">N24</text>
<text x="57.1" y="68" transform="rotate(-90 57.1 68)">E24</text>
<text x="59.6" y="68" transform="rotate(-90 59.6 68)">AC5</text>
<text x="64.7" y="67.4" transform="rotate(-90 64.7 67.4)">B1</text>
<text x="67.2" y="67.3" transform="rotate(-90 67.2 67.3)">Y2</text>
<text x="69.8" y="68" transform="rotate(-90 69.8 68)">AD2</text>
<text x="74.8" y="67.4" transform="rotate(-90 74.8 67.4)">B3</text>
<text x="77.4" y="68" transform="rotate(-90 77.4 68)">AB2</text>
<text x="93.9" y="71">D2</text>
<text x="93.4" y="76.1">A12</text>
<text x="94" y="73.6">F2</text>
<text x="93.3" y="78.7">B13</text>
<text x="93.9" y="83.7">K2</text>
<text x="94" y="81.2">J1</text>
<text x="32.3" y="88.8">H23</text>
<text x="93.8" y="88.8">M2</text>
<text x="94" y="86.3">L1</text>
<text x="93.4" y="93.9">L24</text>
<text x="93.9" y="91.4">N1</text>
<text x="93.4" y="96.4">J24</text>
<text x="93.9" y="101.5">U1</text>
<text x="94" y="99">T2</text>
<text x="93.3" y="106.6">AC9</text>
<text x="93.3" y="104.1">AD8</text>
<text x="92.7" y="111.7">AC11</text>
<text x="92.7" y="109.1">AD10</text>
<text x="92.7" y="116.8">AC15</text>
<text x="92.7" y="114.2">AD12</text>
<text x="92.7" y="119.3">AD16</text>
<text x="92.7" y="121.8">AC17</text>
<text x="92.7" y="124.4">AD18</text>
<text x="32.3" y="129.5">B24</text>
<text x="92.7" y="126.9">AC19</text>
<text x="92.7" y="132">AC21</text>
<text x="92.7" y="129.5">AD20</text>
<text x="93.9" y="137.1">H2</text>
<text x="93.9" y="134.5">G1</text>
<text x="176.4" y="134.5">1</text>
<text x="182.8" y="134.5">3</text>
<text x="366.9" y="136.6" transform="rotate(-90 366.9 136.6)">1</text>
<text x="32.4" y="139.6">A23</text>
<text x="93.3" y="139.6">B11</text>
<text x="93.4" y="142.2">A10</text>
<text x="180.3" y="139.8" transform="rotate(-90 180.3 139.8)">2</text>
<text x="93.9" y="144.7">B9</text>
<text x="94" y="147.2">A8</text>
<text x="366.9" y="144.2" transform="rotate(-90 366.9 144.2)">2</text>
<text x="92.7" y="152.3">AD22</text>
<text x="93.4" y="154.9">Y23</text>
<text x="93.2" y="157.4">W24</text>
<text x="93.4" y="159.9">V23</text>
<text x="93.2" y="162.5">U24</text>
<text x="93.3" y="167.6">R24</text>
<text x="93.4" y="165">T23</text>
<text x="93.3" y="170.1">P23</text>
<text x="93.9" y="172.6">P2</text>
<text x="278" y="172.2" transform="rotate(-90 278 172.2)">3</text>
<text x="31.8" y="177.7">AC13</text>
<text x="93.4" y="177.7">A20</text>
<text x="93.9" y="175.2">R1</text>
<text x="271" y="175.2">1</text>
<text x="278" y="179.8" transform="rotate(-90 278 179.8)">2</text>
<text x="31.8" y="182.8">AC24</text>
<text x="31.9" y="180.3">AA24</text>
<text x="93.3" y="182.8">B17</text>
<text x="93.3" y="180.3">B19</text>
<text x="93.4" y="185.3">A16</text>
<text x="93.3" y="187.9">B15</text>
<text x="93.4" y="190.4">A14</text>
<text x="93.3" y="195.5">AD4</text>
<text x="93.3" y="198">AD6</text>
<text x="64.7" y="204.6" transform="rotate(-90 64.7 204.6)">B7</text>
<text x="67.2" y="205.1" transform="rotate(-90 67.2 205.1)">F23</text>
<text x="342.8" y="209" transform="rotate(-90 342.8 209)">1</text>
<text x="333.3" y="212">2</text>
<text x="333.3" y="217.1">3</text>
<text x="342.8" y="221.7" transform="rotate(-90 342.8 221.7)">4</text>
<text x="372" y="242.5">1</text>
<text x="372" y="245">3</text>
<text x="380.9" y="242.5">2</text>
<text x="380.9" y="245">4</text>
<text x="372" y="247.6">5</text>
<text x="380.9" y="247.6">6</text>
</g>
</svg>
